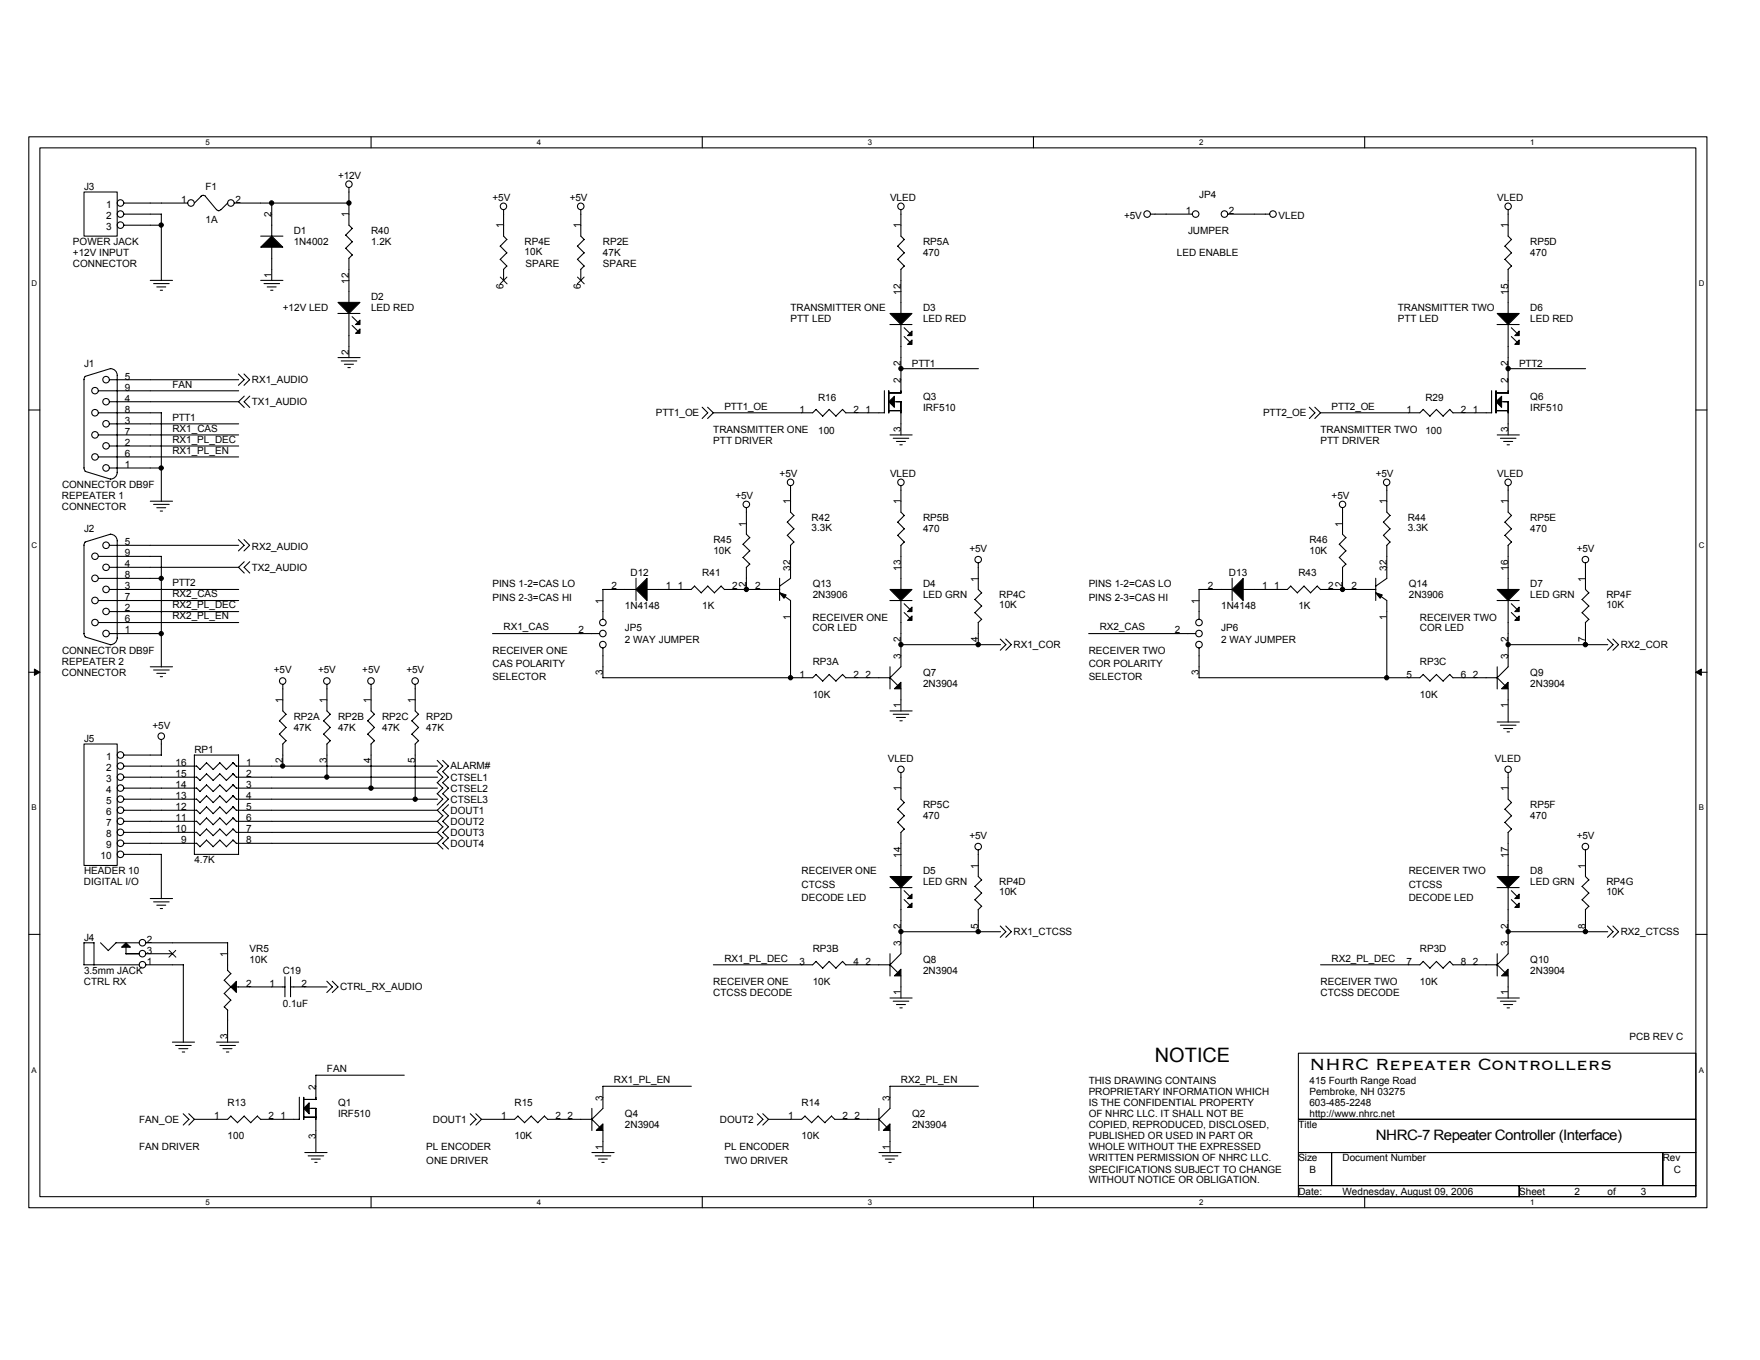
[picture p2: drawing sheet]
<svg xmlns="http://www.w3.org/2000/svg" width="279mm" height="216mm" viewBox="0 0 279 216" stroke-linecap="round" stroke-linejoin="round" font-family="sans-serif">
<path d="M4.6 21.7h266.4v170h-266.4zM6.3 23.5h262.9v166.5h-262.9z" fill="none" stroke="#000" stroke-width=".17"/>
<g fill="#fff">
<path d="M32.6 21.9h.7v1.4h-.7z"/>
<path d="M32.6 190.2h.7v1.4h-.7z"/>
</g>
<path d="M58.9 21.7v1.8M58.9 190v1.7" fill="none" stroke="#000" stroke-width=".17"/>
<g fill="#fff">
<path d="M85.2 21.9h.7v1.4h-.7z"/>
<path d="M85.2 190.2h.7v1.4h-.7z"/>
</g>
<path d="M111.5 21.7v1.8M111.5 190v1.7" fill="none" stroke="#000" stroke-width=".17"/>
<g fill="#fff">
<path d="M137.8 21.9h.7v1.4h-.7z"/>
<path d="M137.8 190.2h.7v1.4h-.7z"/>
</g>
<path d="M164.1 21.7v1.8M164.1 190v1.7" fill="none" stroke="#000" stroke-width=".17"/>
<g fill="#fff">
<path d="M190.4 21.9h.6v1.4h-.6z"/>
<path d="M190.4 190.2h.6v1.4h-.6z"/>
</g>
<path d="M216.6 21.7v1.8M216.6 190v1.7" fill="none" stroke="#000" stroke-width=".17"/>
<g fill="#fff">
<path d="M242.9 21.9h.7v1.4h-.7z"/>
<path d="M242.9 190.2h.7v1.4h-.7z"/>
<path d="M5 44.3h.9v1.4h-.9z"/>
<path d="M269.7 44.3h.9v1.4h-.9z"/>
<path d="M5 85.9h.9v1.4h-.9z"/>
<path d="M269.7 85.9h.9v1.4h-.9z"/>
</g>
<path d="M4.6 65.1h1.7M269.2 65.1h1.8" fill="none" stroke="#000" stroke-width=".17"/>
<g fill="#fff">
<path d="M5 127.5h.8v1.4h-.8z"/>
<path d="M269.7 127.5h.8v1.4h-.8z"/>
</g>
<path d="M4.6 106.7h1.7M269.2 106.7h1.8" fill="none" stroke="#000" stroke-width=".17"/>
<path d="M5.5 106.2l.8 .5-.8 .5zM269.2 106.7l.9-.5v1z" fill="#000" stroke="#000" stroke-width=".16"/>
<g fill="#fff">
<path d="M5 169.1h.8v1.4h-.8z"/>
<path d="M269.6 169.1h.9v1.4h-.9z"/>
</g>
<g fill="none" stroke="#000" stroke-width=".17">
<path d="M13.3 30.5h5.3v7h-5.3zM19.7 34h5.9M19.7 32.2h10.1M19.7 35.8h5.9M25.6 34v10.5M31.9 31.2l-1 1M32.6 31.2l1.8 2.1M32.6 31.1l-.4-.1-.3 .2M34.4 33.3l.3 .2 .3-.2M36.2 32.2l-1.1 1.1M37.2 32.2h18.2M41.4 37.5h3.5"/>
<path d="M43.1 32.2v5.3M43.1 39.2v5.3M54.9 37.3l1 1.1M54.9 39.4l1 1.1M55.4 29.8v6l.5 .5M55.9 36.3l-1 1M55.9 38.4l-1 1M79.9 33.3v4.2l.6 .5M80.5 38l-1.1 1.1 1.1 1.1M91.7 39.1l1.1 1.1M92.2 33.3v4.2l.6 .5-1.1 1.1M142.5 39.1l1.1 1.1"/>
<path d="M143 33.3v4.2l.6 .5M143.6 38l-1.1 1.1M182.6 34h6.7M194.9 34h6.7M238.9 39.1l1.1 1.1M239.4 33.3v4.2l.6 .5-1.1 1.1M13.5 59.8l-.2 .5v14M17.5 58.5a1.06 1.06 0 0 1 1.1 1.1v15.4M17.6 58.5l-4.1 1.3M23.9 44.5h3.5M24.4 45h2.5M24.9 45.6h1.4"/>
<path d="M25.4 46.1h.4M37.8 59.4l1 .9-1 .9M38.7 59.4l.9 .9-.9 .9M41.4 44.5h3.5M41.9 45h2.5M42.4 45.6h1.4M43 46.1h.3M53.6 49.8h3.5M53.7 56.8h3.5M54.2 57.3h2.4M54.7 57.8h1.4M55.2 58.4h.4"/>
<path d="M55.4 41v7M55.4 49.8v7M55.9 50.3l.9 .9M55.9 51.7l.9 .9M55.9 40.5l-.5 .5M79.4 41.2l1.1 1M79.9 42.8v1.7M80.5 40.1l-1.1 1.1M80.5 42.2l-.6 .6M91.7 41.2l1.1 1M92.2 42.8v1.7M92.7 40.1l-1 1.1"/>
<path d="M92.7 42.2l-.5 .6M141.3 51.5h3.5M142.5 41.2l1.1 1M143 42.8v7M143 51.5v10.9h-1.9M143 58.5h12.3M143.5 52l.9 .9M143.5 53.4l.9 .9M143.6 40.1l-1.1 1.1M143.6 42.2l-.6 .6M237.7 51.5h3.5M238.9 41.2l1.1 1"/>
<path d="M239.4 42.8v7M239.4 51.5v10.9h-1.9M239.4 58.5h12.3M239.9 52l.9 .9M239.9 53.4l.9 .9M239.9 40.1l-1 1.1M239.9 42.2l-.5 .6M13.3 74.3l.2 .5M13.5 74.8l4.1 1.3M15.6 69h22.3M15.6 65.5h10M15.6 62h22.3"/>
<path d="M15.6 72.5h22.3M17.4 63.8h20.5M17.4 60.3h20.5M17.4 67.3h20.5M17.4 70.8h20.5M17.4 74.3h8.2M18.6 75a1.07 1.07 0 0 1-1.1 1.1M23.9 79.6h3.5M25.6 65.5v14.1M38.8 62.9l-.9 .9 .9 .9M39.6 62.9l-.8 .9 .8 .9M111.5 64.6l.9 .9-.9 .9"/>
<path d="M112.3 64.6l.9 .9M113.2 65.5l-.9 .9M125.5 77.1v4.2l.5 .6M129.6 65l-.6 .5h-15.8M131.6 65l1.1 1.1M131.7 65l-1.1 1.1-1.1-1.1M133.8 65l.5 .6M133.8 65l-1.1 1.1M140.4 62v3.5h-6.1M141.1 65.2h1.9M141.1 62v3.6M141.3 69h3.5"/>
<path d="M141.8 69.6h2.5M142 63.8h1v5.3M142.3 70.1h1.4M142.9 70.6h.3M143 77.1v4.2l.6 .6M207.9 64.6l.8 .9-.8 .9M208.7 64.6l.9 .9M209.6 65.5l-.9 .9M220.2 77.1v4.2l.5 .6M225.9 65l1.1 1.1M226 65l-.6 .5h-15.8M228 65l1.1 1.1"/>
<path d="M228 65l-1 1.1M230.1 65l.6 .6M230.2 65l-1.1 1.1M230.7 65.5h6.1M236.8 62v3.5M237.5 62v3.6M237.5 65.2h1.9M237.7 69h3.5M238.2 69.6h2.5M238.4 63.8h1v5.3M238.7 70.1h1.4M239.2 70.6h.4"/>
<path d="M239.4 77.1v4.2l.6 .6-1.1 1M13.5 86.1l-.2 .5v14l.2 .4M15.6 95.3h22.3M15.6 88.3h10M15.6 91.8h10M15.6 98.8h22.3M17.4 93.6h20.5M17.4 86.6h20.5M17.4 90.1h20.5M17.4 97.1h20.5M17.5 84.8a1.06 1.06 0 0 1 1.1 1.1M17.6 84.8l-4.1 1.2"/>
<path d="M18.6 85.9v15.4M24.4 80.1h2.5M24.9 80.6h1.4M25.4 81.1h.4M25.6 88.3v17.6M37.8 85.7l1 .9-1 .9M38.7 85.7l.9 .9-.9 .9M38.8 89.2l-.9 .9 .9 .9M39.6 89.2l-.8 .9 .8 .9M101 93.6h-5.3v4.7M101 91.8v3.5M110.3 93l1 1.1"/>
<path d="M110.3 93l-.6 .6h-7M112.4 93l1 1.1M112.4 93l-1.1 1.1M114.5 93l.5 .6h8.8M114.5 93l-1.1 1.1M118 86.4l1 1.1M118.5 80.6v4.2l.5 .6M118.5 90.1v3.5M119 85.3l-1.1 1.1M119 87.4l-1.1 1.1 1.1 1.1-.5 .5M123.7 94.1l1.8 1.2v12.3M123.8 91.8v3.5"/>
<path d="M125 85l1 1.1M125.5 86.6v5.2l-1.8 1.3M126 81.8l-1 1.1 1 1.1M126 83.9l-1 1.1M126 86l-.5 .6M141.3 95.3h3.5M142.5 82.9l1.1 1.1M142.5 85l1.1 1.1M143 86.6v7M143 95.3v10.6l-1.7 1.7M143.5 95.8l.9 .9M143.5 97.2l.9 .9"/>
<path d="M143.6 81.8l-1.1 1.1M143.6 83.9l-1.1 1.1M143.6 86l-.6 .6M154.8 95.2l1.1 1M154.8 97.3l1.1 1M155.3 89.4v4.2l.6 .5M155.3 98.8v3.6M155.8 94.1l-1.1 1.1M155.8 96.2l-1.1 1.1M155.8 98.3l-.5 .5M195.6 93.6h-5.2v4.7M195.6 91.8v3.5"/>
<path d="M204.9 93l1.1 1.1M204.9 93l-.5 .6h-7.1M207 93l1.1 1.1M207 93l-1 1.1M209.1 93l.6 .6M209.1 93l-1.1 1.1M209.6 93.6h8.8M212.6 86.4l1.1 1.1M213.1 80.6v4.2l.6 .6M213.1 90.1v3.5M213.7 85.3l-1.1 1.1M213.7 87.4l-1.1 1.1 1.1 1.1"/>
<path d="M213.7 89.6l-.6 .5M218.4 94.1l1.8 1.2v12.3M218.4 91.8v3.5M219.6 82.9l1.1 1.1M219.6 85l1.1 1.1M220.2 86.6v5.2l-1.8 1.3M220.7 81.8l-1.1 1.1M220.7 83.9l-1.1 1.1M220.7 86l-.6 .6M237.7 95.3h3.5M238.9 82.9l1.1 1.1M238.9 85l1.1 1.1"/>
<path d="M239.4 86.6v7M239.4 95.3v10.6l-1.7 1.7M239.9 95.8l.9 .9M239.9 97.2l.9 .9M239.9 83.9l-1 1.1M239.9 86l-.5 .6M251.2 95.2l1 1M251.2 97.3l1 1M251.7 89.4v4.2l.5 .5M251.7 98.8v3.6M252.2 94.1l-1.1 1.1M252.2 96.2l-1.1 1.1"/>
<path d="M252.2 98.3l-.5 .5M13.3 118.1h5.3v19.3h-5.3zM13.5 101.1l4.1 1.3M17.4 100.6h8.2M18.6 101.3a1.07 1.07 0 0 1-1.1 1M19.7 119.9h5.9M23.9 105.9h3.5M24.4 106.4h2.5M24.9 106.9h1.4M25.4 107.4h.4M25.6 117.4v2.5M30.8 119.9h7.1v15.7"/>
<path d="M30.9 119.9v15.7h7M44.4 114.4l1 1.1M44.4 116.5l1 1.1M44.9 108.6v4.3l.5 .5M44.9 118.1v3.5M45.4 113.4l-1.1 1M45.4 115.5l-1.1 1.1M45.4 117.6l-.5 .5M51.4 114.4l1.1 1.1M51.9 108.6v4.3l.6 .5M51.9 118.1v5.3M52.4 113.4l-1 1"/>
<path d="M52.4 115.5l-1 1.1 1.1 1M52.4 117.6l-.5 .5M58.4 114.4l1.1 1.1-1.1 1.1M58.4 116.5l1.1 1.1-.6 .5M58.9 108.6v4.3l.6 .5M58.9 118.1v7M59.4 113.4l-1 1M65.4 114.4l1.1 1.1M65.9 108.6v4.3l.6 .5M65.9 118.1v8.8M66.4 113.4l-1 1M66.4 115.5l-1 1.1 1.1 1"/>
<path d="M66.4 117.6l-.5 .5M78.2 100.6h17M95.7 102.9v4.7h33.3l.6-.5M129.5 107.1l1.1 1M130.6 108.1l1.1-1 1 1M133.8 107.1l.5 .5h7l1.2 1.2M133.8 107.1l-1.1 1M141.3 112.9h3.5M141.3 105.9v3.5M141.8 113.4h2.5M142.3 113.9h1.4M142.9 114.4h.3"/>
<path d="M143 109.3v3.6M143 102.3h15.8M158.8 101.5l.9 .8-.9 .9M159.7 101.5l.8 .8-.8 .9M172.8 100.6h17M190.4 102.9v4.7h35l.6-.5 1 1M227 108.1l1-1 1.1 1M229.1 108.1l1-1 .6 .5h7l1.2 1.2M237.7 114.6h3.5M237.7 105.9v3.5M238.2 115.1h2.5M238.7 115.7h1.4"/>
<path d="M239.2 116.2h.4M239.4 109.3v5.3M239.4 102.3h15.8M255.2 101.5l.9 .8-.9 .9M256.1 101.5l.8 .8-.8 .9M19.7 121.6h11.5M19.7 123.4h11.5M19.7 125.1h11.5M19.7 126.9h11.5M19.7 128.6h11.5M19.7 130.4h11.5M19.7 132.1h11.5"/>
<path d="M19.7 133.9h11.5M19.7 135.6h5.9M25.6 135.6v7.1M31.2 121.6l.5 .6M31.2 123.4l.5 .5M31.2 125.1l.5 .5M31.2 126.9l.5 .5M31.2 128.6l.5 .6M31.2 130.4l.5 .5M31.2 132.1l.5 .6M31.2 133.9l.5 .5M32.8 124.6l1 1"/>
<path d="M32.8 128.1l1 1.1M32.8 129.8l1 1.1M32.8 133.3l1 1.1M32.8 124.6l-1.1 1.1M32.8 128.1l-1.1 1.1M32.8 129.9l-1.1 1M32.8 133.4l-1.1 1M33.8 122.2l-1-1.1-1.1 1.1M33.8 123.9l-1-1.1-1.1 1.1M33.8 127.4l-1-1.1-1.1 1.1M33.8 132.7l-1-1.1-1.1 1.1M34.9 124.6l1 1"/>
<path d="M34.9 128.1l1 1.1M34.9 129.8l1 1.1M34.9 133.3l1 1.1M34.9 124.6l-1.1 1.1M34.9 128.1l-1.1 1.1M34.9 129.9l-1.1 1M34.9 133.4l-1.1 1M35.9 122.2l-1-1.1-1.1 1.1M35.9 123.9l-1-1.1-1.1 1.1M35.9 127.4l-1-1.1-1.1 1.1M35.9 132.7l-1-1.1-1.1 1.1M37 126.3l.2 .2"/>
<path d="M37 128.1l.5 .5M37 129.8l.5 .6M37 126.3l.5 .6M37 124.6l-1.1 1.1M37 126.3l-1.1 1.1M37 128.1l-1.1 1.1M37 129.9l-1.1 1M37 133.4l-1.1 1M37.2 124.8l-.2-.2 .5 .5M37.2 133.5l-.2-.2 .5 .6M37.5 121.6h31.9M37.5 123.4h31.9"/>
<path d="M37.5 125.1h31.9M37.5 126.9h31.9M37.5 128.6h31.9M37.5 130.4h31.9M37.5 132.1h31.9M37.5 133.9h31.9M37.5 121.6l-.5-.5-1.1 1.1M37.5 123.4l-.5-.6-1.1 1.1M37.5 132.1l-.5-.5-1.1 1.1M69.4 120.7l.9 .9-.9 .9M69.4 122.5l.9 .9-.9 .9M69.4 124.2l.9 .9-.9 .9"/>
<path d="M69.4 126l.9 .9-.9 .9M70.3 126l.9 .9-1.8 1.7 .9 .9M70.3 120.7l.9 .9-.9 .9M70.3 122.5l.9 .9-.9 .9M70.3 124.2l.9 .9-.9 .9M70.3 129.5l-.9 .9 .9 .9M70.3 131.2l-.9 .9 .9 .9M70.3 133l-.9 .9 .9 .9M71.2 127.7l-.9 .9 .9 .9M71.2 129.5l-.9 .9 .9 .9M71.2 131.2l-.9 .9 .9 .9M71.2 133l-.9 .9 .9 .9"/>
<path d="M142.5 128.5l1.1 1M142.5 130.6l1.1 1M143 122.7v4.2l.6 .5M143 132.1v7.1M143.6 131.6l-.6 .6M143.6 127.4l-1.1 1.1M143.6 129.5l-1.1 1.1M155.3 134.9v4.2l.6 .6M155.8 139.7l-1.1 1M238.9 128.5l1.1 1-1.1 1.1M238.9 130.6l1.1 1M239.4 122.7v4.2l.6 .5"/>
<path d="M239.4 132.1v7.1M239.9 127.4l-1 1.1M239.9 131.6l-.5 .6M251.7 134.9v4.2l.5 .6M252.2 139.7l-1.1 1M4.6 148.3h1.7M13.3 153.2h8.8M14.9 149.7v3.5M14.9 149.7l-1.6-.1v3.6M16 149.7l1.2 1.2M18.4 149.7h3.7M18.4 149.6l-1.2 1.3"/>
<path d="M20 151.4h2.1M20 150.4v1M23.2 153.2h5.9M23.2 149.7h13M23.2 151.4h4.2M23.9 142.6h3.5M24.4 143.2h2.5M24.9 143.7h1.4M25.4 144.2h.4M29.1 153.2v12.3M35.6 155.6l1.1 1.1M35.6 159.8l.6 .6"/>
<path d="M36.1 149.7v4.4l.6 .5M36.6 154.6l-1 1M36.6 156.7l-1 1 1.1 1.1M36.6 158.8l-1 1.1M37.5 156.7h7.8M45.2 155.1v3.1M46.1 156.7h5.8M46.1 155.1v3.1M51.9 155.8l.9 .9-.9 .9M52.7 155.8l1 .9-1 .9M129.6 152.6l-.6 .6h-15.8M131.6 152.6l1.1 1.1"/>
<path d="M131.7 152.6l-1.1 1.1-1.1-1.1M133.8 152.6l.5 .6M133.8 152.6l-1.1 1.1M134.3 153.2h7l1.2 1.2M141.3 140.9h3.5M141.3 158.4h3.5M141.3 151.4v3.5M141.8 158.9h2.5M142.3 159.5h1.4M142.9 160h.3M143 140.9v10.5l-1.7 1.8M143 154.9v3.6"/>
<path d="M143 147.9h15.8M143.5 141.4l.9 .9M143.5 142.8l.9 .9M154.8 140.7l1.1 1.1M154.8 142.8l1.1 1.1M155.3 144.4v3.5M155.8 141.8l-1.1 1.1M155.8 143.9l-.5 .5M158.8 147l.9 .9-.9 .9M159.7 147l.8 .9-.8 .9M225.9 152.6l1.1 1.1M226 152.6l-.6 .6h-15.8"/>
<path d="M228 152.6l1.1 1.1M228 152.6l-1 1.1M230.1 152.6l.6 .6M230.2 152.6l-1.1 1.1M230.7 153.2h7l1.2 1.2M237.7 140.9h3.5M237.7 158.4h3.5M237.7 151.4v3.5M238.2 158.9h2.5M238.7 159.5h1.4M239.2 160h.4M239.4 140.9v10.5l-1.7 1.8"/>
<path d="M239.4 154.9v3.6M239.4 147.9h15.8M239.9 141.4l.9 .9M239.9 142.8l.9 .9M251.2 140.7l1 1.1M251.2 142.8l1 1.1M251.7 144.4v3.5M252.2 141.8l-1.1 1.1M252.2 143.9l-.5 .5M255.2 147l.9 .9-.9 .9M256.1 147l.8 .9-.8 .9M269.2 148.3h1.8"/>
<path d="M27.4 165.4h3.5M27.9 166h2.5M28.4 166.5h1.4M28.9 167h.4M29.1 176.8l.9 .9-.9 .9M30 176.8l.9 .9M30.9 177.7l-.9 .9M34.4 165.4h3.5M34.9 166h2.5M35.4 166.5h1.4M35.9 167h.4M36.1 160.4v5.1"/>
<path d="M36.7 177.2l-.6 .5h-5.2M38.8 177.2l-1.1 1-1.1-1M40.9 177.2l.5 .5M40.9 177.2l-1.1 1-1-1M41.4 177.7h6.1M47.5 174.2v3.5M48.2 174.2v3.5M48.2 177.4h2M49.1 176h1.1M50.1 176v7M64.2 170.7h-14.1v3.9l-1.9-.1M74.7 176.8l.9 .9-.9 .9"/>
<path d="M75.5 176.8l.9 .9M76.4 177.7l-.9 .9M82.2 177.2l1.1 1M82.2 177.2l-.5 .5h-5.3M84.3 177.2l-1 1M86.4 177.2l.6 .5M86.4 177.2l-1 1-1.1-1M87 177.7h7l1.2 1.2M94 176v3.5M95.7 179.5v3.5M109.7 172.4h-14v3.6l-1.8 1.7M120.2 176.8l.9 .9-.9 .9"/>
<path d="M121.1 176.8l.9 .9M122 177.7l-.9 .9M127.8 177.2l1.1 1M127.8 177.2l-.5 .5h-5.3M129.9 177.2l1.1 1M129.9 177.2l-1.1 1M132 177.2l.5 .5M132 177.2l-1.1 1M132.5 177.7h7l1.3 1.2M139.5 176v3.5M141.3 179.5v3.5M155.3 172.4h-14v3.6l-1.8 1.7"/>
<path d="M206.1 167.2h63.1v10.5h-63.1zM206.1 177.7h63.1v5.3h-63.1zM48.4 183h3.5M48.9 183.5h2.5M49.4 184h1.4M50 184.5h.3M94 183h3.5M94.5 183.5h2.5M95 184h1.4M95.5 184.5h.4M139.5 183h3.5M140.1 183.5h2.4"/>
<path d="M140.5 184h1.5M141.1 184.5h.4M206.1 183h5.3v5.2h-5.3zM206.1 188.2h35.1v1.8h-35.1zM211.4 183h52.6v5.2h-52.6zM241.2 188.2h28v1.8h-28zM264 183h5.2v5.2h-5.2z"/>
<circle cx="19.1" cy="34" r=".52"/>
<circle cx="19.1" cy="32.2" r=".52"/>
<circle cx="19.1" cy="35.7" r=".52"/>
<circle cx="30.3" cy="32.2" r=".52"/>
<circle cx="36.6" cy="32.2" r=".52"/>
<circle cx="55.4" cy="29.2" r=".52"/>
<circle cx="79.9" cy="32.8" r=".52"/>
<circle cx="92.2" cy="32.8" r=".52"/>
<circle cx="143" cy="32.8" r=".52"/>
<circle cx="182.1" cy="34" r=".52"/>
<circle cx="189.8" cy="34" r=".52"/>
<circle cx="194.4" cy="34" r=".52"/>
<circle cx="202.1" cy="34" r=".52"/>
<circle cx="239.4" cy="32.8" r=".52"/>
<circle cx="15.1" cy="65.5" r=".52"/>
<circle cx="15.1" cy="69" r=".52"/>
<circle cx="15.1" cy="62" r=".52"/>
<circle cx="15.1" cy="72.5" r=".52"/>
<circle cx="16.8" cy="60.3" r=".52"/>
<circle cx="16.8" cy="74.3" r=".52"/>
<circle cx="16.8" cy="67.3" r=".52"/>
<circle cx="16.8" cy="70.8" r=".52"/>
<circle cx="16.8" cy="63.8" r=".52"/>
<circle cx="125.5" cy="76.6" r=".52"/>
<circle cx="143" cy="76.6" r=".52"/>
<circle cx="220.1" cy="76.6" r=".52"/>
<circle cx="239.4" cy="76.6" r=".52"/>
<circle cx="15.1" cy="91.8" r=".52"/>
<circle cx="15.1" cy="95.3" r=".52"/>
<circle cx="15.1" cy="88.3" r=".52"/>
<circle cx="15.1" cy="98.8" r=".52"/>
<circle cx="16.8" cy="86.6" r=".52"/>
<circle cx="16.8" cy="93.6" r=".52"/>
<circle cx="16.8" cy="97.1" r=".52"/>
<circle cx="16.8" cy="90.1" r=".52"/>
<circle cx="95.7" cy="98.8" r=".52"/>
<circle cx="118.5" cy="80.1" r=".52"/>
<circle cx="155.3" cy="88.8" r=".52"/>
<circle cx="190.3" cy="98.8" r=".52"/>
<circle cx="213.1" cy="80.1" r=".51"/>
<circle cx="251.7" cy="88.8" r=".52"/>
<circle cx="16.8" cy="100.6" r=".52"/>
<circle cx="19.1" cy="119.9" r=".52"/>
<circle cx="25.6" cy="116.9" r=".52"/>
<circle cx="44.9" cy="108.1" r=".52"/>
<circle cx="51.9" cy="108.1" r=".52"/>
<circle cx="58.9" cy="108.1" r=".52"/>
<circle cx="65.9" cy="108.1" r=".52"/>
<circle cx="95.7" cy="100.6" r=".52"/>
<circle cx="95.7" cy="102.3" r=".52"/>
<circle cx="190.3" cy="100.6" r=".52"/>
<circle cx="190.3" cy="102.3" r=".52"/>
<circle cx="19.1" cy="130.4" r=".52"/>
<circle cx="19.1" cy="128.6" r=".52"/>
<circle cx="19.1" cy="135.6" r=".52"/>
<circle cx="19.1" cy="133.9" r=".52"/>
<circle cx="19.1" cy="123.4" r=".52"/>
<circle cx="19.1" cy="125.1" r=".52"/>
<circle cx="19.1" cy="121.6" r=".52"/>
<circle cx="19.1" cy="132.1" r=".52"/>
<circle cx="19.1" cy="126.9" r=".52"/>
<circle cx="143" cy="122.1" r=".51"/>
<circle cx="155.3" cy="134.4" r=".52"/>
<circle cx="239.4" cy="122.1" r=".51"/>
<circle cx="251.7" cy="134.4" r=".52"/>
<circle cx="22.6" cy="151.4" r=".52"/>
<circle cx="22.6" cy="149.7" r=".52"/>
<circle cx="22.6" cy="153.2" r=".52"/>
</g>
<g fill="#000" stroke="#000" stroke-width=".17">
<path d="M43.1 37.5l1.8 1.7h-3.5z" fill-rule="evenodd"/>
<path d="M53.7 48h3.4l-1.7 1.8z" fill-rule="evenodd"/>
<path d="M57.1 50.8v.7h-.6z" fill-rule="evenodd"/>
<path d="M56.5 52.9l.6-.7v.7z" fill-rule="evenodd"/>
<path d="M141.3 49.8h3.5l-1.8 1.7z" fill-rule="evenodd"/>
<path d="M144.8 52.6v.7h-.7z" fill-rule="evenodd"/>
<path d="M144.8 54v.7h-.7z" fill-rule="evenodd"/>
<path d="M237.7 49.8h3.5l-1.8 1.7z" fill-rule="evenodd"/>
<path d="M241.2 52.6v.7h-.7z" fill-rule="evenodd"/>
<path d="M240.5 54.7l.7-.7v.7z" fill-rule="evenodd"/>
<path d="M141.1 63.8l.9-.9v1.8z" fill-rule="evenodd"/>
<path d="M237.5 63.8l.9-.9v1.8z" fill-rule="evenodd"/>
<path d="M102.7 91.8v3.5l-1.7-1.7z" fill-rule="evenodd"/>
<path d="M123.8 94.1l1 .3-.3 .6z" fill-rule="evenodd"/>
<path d="M141.3 93.6h3.5l-1.8 1.7z" fill-rule="evenodd"/>
<path d="M144.8 96.4v.7h-.7z" fill-rule="evenodd"/>
<path d="M144.1 98.5l.7-.7v.7z" fill-rule="evenodd"/>
<path d="M197.4 91.8v3.5l-1.8-1.7z" fill-rule="evenodd"/>
<path d="M218.4 94.1l1 .3-.3 .6z" fill-rule="evenodd"/>
<path d="M237.7 93.6h3.5l-1.8 1.7z" fill-rule="evenodd"/>
<path d="M241.2 96.4v.7h-.7z" fill-rule="evenodd"/>
<path d="M240.5 98.5l.7-.7v.7z" fill-rule="evenodd"/>
<path d="M142.5 108.8l.5-.5v1h-1z" fill-rule="evenodd"/>
<path d="M238.9 108.8l.5-.5v1h-1z" fill-rule="evenodd"/>
<path d="M141.3 139.1h3.5l-1.8 1.8z" fill-rule="evenodd"/>
<path d="M237.7 139.1h3.5l-1.8 1.8z" fill-rule="evenodd"/>
<path d="M19.3 150.4l.7-.7 .7 .7z" fill-rule="evenodd"/>
<path d="M36.6 156.7l.9-.9v1.7z" fill-rule="evenodd"/>
<path d="M143 153.9v1h-1z" fill-rule="evenodd"/>
<path d="M144.8 141.9v.7h-.7z" fill-rule="evenodd"/>
<path d="M144.1 144.1l.7-.7v.7z" fill-rule="evenodd"/>
<path d="M239.4 153.9v1h-1z" fill-rule="evenodd"/>
<path d="M240.5 142.6l.7-.7v.7z" fill-rule="evenodd"/>
<path d="M240.5 144.1l.7-.7v.7z" fill-rule="evenodd"/>
<path d="M49.1 175.1v1.7l-.9-.8z" fill-rule="evenodd"/>
<path d="M95.2 178.9l.5-.5v1.1h-1z" fill-rule="evenodd"/>
<path d="M140.8 178.9l.5-.5v1.1h-1.1z" fill-rule="evenodd"/>
<circle cx="25.6" cy="35.7" r=".34"/>
<circle cx="43.1" cy="32.2" r=".34"/>
<circle cx="55.4" cy="32.2" r=".34"/>
<circle cx="143" cy="58.5" r=".34"/>
<circle cx="239.4" cy="58.5" r=".34"/>
<circle cx="25.6" cy="74.3" r=".34"/>
<circle cx="25.6" cy="91.8" r=".34"/>
<circle cx="118.5" cy="93.6" r=".34"/>
<circle cx="213.1" cy="93.6" r=".34"/>
<circle cx="25.6" cy="100.6" r=".34"/>
<circle cx="125.5" cy="107.6" r=".34"/>
<circle cx="143" cy="102.3" r=".34"/>
<circle cx="155.3" cy="102.3" r=".35"/>
<circle cx="220.1" cy="107.6" r=".34"/>
<circle cx="239.4" cy="102.3" r=".34"/>
<circle cx="251.7" cy="102.3" r=".35"/>
<circle cx="44.9" cy="121.6" r=".34"/>
<circle cx="51.9" cy="123.4" r=".34"/>
<circle cx="58.9" cy="125.1" r=".35"/>
<circle cx="65.9" cy="126.9" r=".34"/>
<circle cx="143" cy="147.9" r=".34"/>
<circle cx="155.3" cy="147.9" r=".35"/>
<circle cx="239.4" cy="147.9" r=".34"/>
<circle cx="251.7" cy="147.9" r=".35"/>
</g>
<path d="M79.4 44l1.1 1.1M80.5 44l-1.1 1.1M91.7 44l1.1 1.1M92.7 44l-1 1.1M26.8 150.9l1.1 1.1M27.9 150.9l-1.1 1.1" fill="none" stroke="#000" stroke-width=".16"/>
<text font-size="3.3" x="207.9" y="169.9">NHRC Repeater Controllers</text>
<text font-size="3.2" x="183.3" y="168.6">NOTICE</text>
<text font-size="2.3" x="218.4" y="181">NHRC-7 Repeater Controller (Interface)</text>
<g font-size="1.6">
<text x="53.7" y="28.4">+12V</text>
<text x="13.3" y="30.1">J3</text>
<text x="16.8" y="33">1</text>
<text x="16.8" y="34.7">2</text>
<text x="28.7" y="32.2">1</text>
<text x="32.6" y="30.1">F1</text>
<text x="32.6" y="35.4">1A</text>
<text x="37.4" y="32.2">2</text>
<text x="43.1" y="34.5" transform="rotate(-90 43.1 34.5)">2</text>
<text x="55.4" y="34.5" transform="rotate(-90 55.4 34.5)">1</text>
<text x="78.2" y="31.9">+5V</text>
<text x="90.4" y="31.9">+5V</text>
<text x="141.3" y="31.9">VLED</text>
<text x="178.4" y="34.7">+5V</text>
<text x="188.2" y="34">1</text>
<text x="190.4" y="31.4">JP4</text>
<text x="195.1" y="34">2</text>
<text x="203" y="34.7">VLED</text>
<text x="237.7" y="31.9">VLED</text>
<text x="11.6" y="40.7">+12V INPUT</text>
<text x="11.6" y="38.9">POWER JACK</text>
<text x="16.8" y="36.5">3</text>
<text x="46.6" y="37.2">D1</text>
<text x="46.6" y="38.9">1N4002</text>
<text x="58.9" y="37.2">R40</text>
<text x="58.9" y="38.9">1.2K</text>
<text x="79.9" y="36.3" transform="rotate(-90 79.9 36.3)">1</text>
<text x="83.3" y="38.9">RP4E</text>
<text x="83.3" y="40.5">10K</text>
<text x="92.2" y="36.3" transform="rotate(-90 92.2 36.3)">1</text>
<text x="95.7" y="38.9">RP2E</text>
<text x="95.7" y="40.7">47K</text>
<text x="143" y="36.3" transform="rotate(-90 143 36.3)">1</text>
<text x="146.5" y="38.9">RP5A</text>
<text x="146.5" y="40.7">470</text>
<text x="186.8" y="40.7">LED ENABLE</text>
<text x="188.6" y="37.2">JUMPER</text>
<text x="239.4" y="36.3" transform="rotate(-90 239.4 36.3)">1</text>
<text x="242.9" y="38.9">RP5D</text>
<text x="242.9" y="40.7">470</text>
<text x="11.6" y="42.4">CONNECTOR</text>
<text x="43.1" y="44.1" transform="rotate(-90 43.1 44.1)">1</text>
<text x="55.4" y="45" transform="rotate(-90 55.4 45)">12</text>
<text x="58.9" y="47.7">D2</text>
<text x="79.9" y="45.8" transform="rotate(-90 79.9 45.8)">6</text>
<text x="83.4" y="42.4">SPARE</text>
<text x="92.2" y="45.8" transform="rotate(-90 92.2 45.8)">6</text>
<text x="95.7" y="42.4">SPARE</text>
<text x="143" y="46.8" transform="rotate(-90 143 46.8)">12</text>
<text x="239.4" y="46.8" transform="rotate(-90 239.4 46.8)">15</text>
<text x="44.9" y="49.4">+12V LED</text>
<text x="58.9" y="49.4">LED RED</text>
<text x="125.5" y="49.4">TRANSMITTER ONE</text>
<text x="125.5" y="51.2">PTT LED</text>
<text x="146.5" y="49.4">D3</text>
<text x="146.5" y="51.2">LED RED</text>
<text x="221.9" y="49.4">TRANSMITTER TWO</text>
<text x="221.9" y="51.2">PTT LED</text>
<text x="242.9" y="49.4">D6</text>
<text x="242.9" y="51.2">LED RED</text>
<text x="13.3" y="58.2">J1</text>
<text x="55.4" y="56.4" transform="rotate(-90 55.4 56.4)">2</text>
<text x="143" y="58.1" transform="rotate(-90 143 58.1)">2</text>
<text x="144.8" y="58.2">PTT1</text>
<text x="239.4" y="58.1" transform="rotate(-90 239.4 58.1)">2</text>
<text x="241.2" y="58.2">PTT2</text>
<text x="19.8" y="60.3">5</text>
<text x="19.8" y="62">9</text>
<text x="19.8" y="63.8">4</text>
<text x="19.8" y="65.5">8</text>
<text x="27.4" y="61.5">FAN</text>
<text x="40" y="64.3">TX1_AUDIO</text>
<text x="40" y="60.8">RX1_AUDIO</text>
<text x="115" y="65">PTT1_OE</text>
<text x="126.9" y="65.5">1</text>
<text x="129.9" y="63.6">R16</text>
<text x="135.5" y="65.5">2</text>
<text x="137.4" y="65.5">1</text>
<text x="143" y="60.8" transform="rotate(-90 143 60.8)">2</text>
<text x="146.5" y="63.5">Q3</text>
<text x="146.5" y="65.2">IRF510</text>
<text x="211.4" y="65">PTT2_OE</text>
<text x="223.3" y="65.5">1</text>
<text x="226.3" y="63.6">R29</text>
<text x="231.9" y="65.5">2</text>
<text x="233.8" y="65.5">1</text>
<text x="239.4" y="60.8" transform="rotate(-90 239.4 60.8)">2</text>
<text x="242.9" y="63.5">Q6</text>
<text x="242.9" y="65.2">IRF510</text>
<text x="19.8" y="67.3">3</text>
<text x="19.8" y="69">7</text>
<text x="19.8" y="70.8">2</text>
<text x="27.4" y="70.3">RX1_PL_DEC</text>
<text x="27.4" y="68.5">RX1_CAS</text>
<text x="27.4" y="66.8">PTT1</text>
<text x="104.1" y="66.1">PTT1_OE</text>
<text x="113.2" y="68.7">TRANSMITTER ONE</text>
<text x="113.2" y="70.5">PTT DRIVER</text>
<text x="129.9" y="68.9">100</text>
<text x="143" y="68.6" transform="rotate(-90 143 68.6)">3</text>
<text x="200.5" y="66.1">PTT2_OE</text>
<text x="209.6" y="68.7">TRANSMITTER TWO</text>
<text x="209.6" y="70.5">PTT DRIVER</text>
<text x="226.3" y="68.9">100</text>
<text x="239.4" y="68.6" transform="rotate(-90 239.4 68.6)">3</text>
<text x="9.8" y="77.5">CONNECTOR DB9F</text>
<text x="19.8" y="72.5">6</text>
<text x="19.8" y="74.3">1</text>
<text x="27.4" y="72">RX1_PL_EN</text>
<text x="123.8" y="75.7">+5V</text>
<text x="141.3" y="75.7">VLED</text>
<text x="218.4" y="75.7">+5V</text>
<text x="237.7" y="75.7">VLED</text>
<text x="9.8" y="79.2">REPEATER 1</text>
<text x="9.8" y="81">CONNECTOR</text>
<text x="116.7" y="79.2">+5V</text>
<text x="118.5" y="83.6" transform="rotate(-90 118.5 83.6)">1</text>
<text x="125.5" y="80.1" transform="rotate(-90 125.5 80.1)">1</text>
<text x="128.8" y="82.7">R42</text>
<text x="143" y="80.1" transform="rotate(-90 143 80.1)">1</text>
<text x="146.5" y="82.7">RP5B</text>
<text x="211.4" y="79.2">+5V</text>
<text x="213.1" y="83.6" transform="rotate(-90 213.1 83.6)">1</text>
<text x="220.1" y="80.1" transform="rotate(-90 220.1 80.1)">1</text>
<text x="223.5" y="82.7">R44</text>
<text x="239.4" y="80.1" transform="rotate(-90 239.4 80.1)">1</text>
<text x="242.9" y="82.7">RP5E</text>
<text x="13.3" y="84.5">J2</text>
<text x="19.8" y="86.6">5</text>
<text x="19.8" y="88.3">9</text>
<text x="40" y="87.3">RX2_AUDIO</text>
<text x="113.2" y="86.2">R45</text>
<text x="113.2" y="88">10K</text>
<text x="128.8" y="84.3">3.3K</text>
<text x="146.5" y="84.5">470</text>
<text x="153.9" y="87.6">+5V</text>
<text x="207.9" y="86.2">R46</text>
<text x="207.9" y="88">10K</text>
<text x="223.5" y="84.3">3.3K</text>
<text x="242.9" y="84.5">470</text>
<text x="250.3" y="87.6">+5V</text>
<text x="19.8" y="90">4</text>
<text x="19.8" y="91.8">8</text>
<text x="19.8" y="93.6">3</text>
<text x="19.8" y="95.3">7</text>
<text x="27.4" y="93.1">PTT2</text>
<text x="27.4" y="94.8">RX2_CAS</text>
<text x="40" y="90.6">TX2_AUDIO</text>
<text x="78.2" y="93.2">PINS 1-2=CAS LO</text>
<text x="78.2" y="95.3">PINS 2-3=CAS HI</text>
<text x="95.7" y="95.9" transform="rotate(-90 95.7 95.9)">1</text>
<text x="97.1" y="93.6">2</text>
<text x="100.1" y="91.5">D12</text>
<text x="105.7" y="93.6">1</text>
<text x="107.6" y="93.6">1</text>
<text x="111.5" y="91.5">R41</text>
<text x="116.2" y="93.6">2</text>
<text x="118.5" y="93.2" transform="rotate(-90 118.5 93.2)">2</text>
<text x="119.9" y="93.6">2</text>
<text x="125.5" y="90.6" transform="rotate(-90 125.5 90.6)">32</text>
<text x="129" y="93.2">Q13</text>
<text x="129" y="95">2N3906</text>
<text x="143" y="90.6" transform="rotate(-90 143 90.6)">13</text>
<text x="146.5" y="93.2">D4</text>
<text x="146.5" y="95">LED GRN</text>
<text x="155.3" y="92.4" transform="rotate(-90 155.3 92.4)">1</text>
<text x="158.6" y="95">RP4C</text>
<text x="172.8" y="93.2">PINS 1-2=CAS LO</text>
<text x="172.8" y="95.3">PINS 2-3=CAS HI</text>
<text x="190.3" y="95.9" transform="rotate(-90 190.3 95.9)">1</text>
<text x="191.7" y="93.6">2</text>
<text x="195.1" y="91.5">D13</text>
<text x="200.3" y="93.6">1</text>
<text x="202.2" y="93.6">1</text>
<text x="206.1" y="91.5">R43</text>
<text x="210.9" y="93.6">2</text>
<text x="213.1" y="93.2" transform="rotate(-90 213.1 93.2)">2</text>
<text x="214.5" y="93.6">2</text>
<text x="220.1" y="90.6" transform="rotate(-90 220.1 90.6)">32</text>
<text x="223.6" y="93.2">Q14</text>
<text x="223.6" y="95">2N3906</text>
<text x="239.4" y="90.6" transform="rotate(-90 239.4 90.6)">16</text>
<text x="242.9" y="93.2">D7</text>
<text x="242.9" y="95">LED GRN</text>
<text x="251.7" y="92.4" transform="rotate(-90 251.7 92.4)">1</text>
<text x="255" y="95">RP4F</text>
<text x="19.8" y="97.1">2</text>
<text x="19.8" y="98.8">6</text>
<text x="19.8" y="100.6">1</text>
<text x="27.4" y="96.6">RX2_PL_DEC</text>
<text x="27.4" y="98.3">RX2_PL_EN</text>
<text x="79.9" y="100.1">RX1_CAS</text>
<text x="91.8" y="100.6">2</text>
<text x="99.2" y="100.2">JP5</text>
<text x="99.2" y="96.8">1N4148</text>
<text x="111.5" y="96.8">1K</text>
<text x="125.5" y="98.4" transform="rotate(-90 125.5 98.4)">1</text>
<text x="129" y="98.5">RECEIVER ONE</text>
<text x="129" y="100.2">COR LED</text>
<text x="143" y="101.9" transform="rotate(-90 143 101.9)">2</text>
<text x="155.3" y="101.9" transform="rotate(-90 155.3 101.9)">4</text>
<text x="158.6" y="96.6">10K</text>
<text x="174.6" y="100.1">RX2_CAS</text>
<text x="186.5" y="100.6">2</text>
<text x="193.9" y="100.2">JP6</text>
<text x="193.9" y="96.8">1N4148</text>
<text x="206.1" y="96.8">1K</text>
<text x="220.1" y="98.4" transform="rotate(-90 220.1 98.4)">1</text>
<text x="225.4" y="100.2">COR LED</text>
<text x="225.4" y="98.5">RECEIVER TWO</text>
<text x="239.4" y="101.9" transform="rotate(-90 239.4 101.9)">2</text>
<text x="251.7" y="101.9" transform="rotate(-90 251.7 101.9)">7</text>
<text x="255" y="96.6">10K</text>
<text x="9.8" y="105.5">REPEATER 2</text>
<text x="9.8" y="107.3">CONNECTOR</text>
<text x="9.8" y="103.8">CONNECTOR DB9F</text>
<text x="43.5" y="106.9">+5V</text>
<text x="50.5" y="106.9">+5V</text>
<text x="57.5" y="106.9">+5V</text>
<text x="64.5" y="106.9">+5V</text>
<text x="78.2" y="103.8">RECEIVER ONE</text>
<text x="78.2" y="105.9">CAS POLARITY</text>
<text x="78.2" y="107.9">SELECTOR</text>
<text x="95.7" y="107.2" transform="rotate(-90 95.7 107.2)">3</text>
<text x="99.2" y="102">2 WAY JUMPER</text>
<text x="126.9" y="107.6">1</text>
<text x="129" y="105.5">RP3A</text>
<text x="135.5" y="107.6">2</text>
<text x="137.4" y="107.6">2</text>
<text x="143" y="104.6" transform="rotate(-90 143 104.6)">3</text>
<text x="146.5" y="107.3">Q7</text>
<text x="160.9" y="102.9">RX1_COR</text>
<text x="172.8" y="103.8">RECEIVER TWO</text>
<text x="172.8" y="105.9">COR POLARITY</text>
<text x="172.8" y="108">SELECTOR</text>
<text x="190.3" y="107.2" transform="rotate(-90 190.3 107.2)">3</text>
<text x="193.9" y="102">2 WAY JUMPER</text>
<text x="223.3" y="107.6">5</text>
<text x="225.4" y="105.5">RP3C</text>
<text x="231.9" y="107.6">6</text>
<text x="233.8" y="107.6">2</text>
<text x="239.4" y="104.6" transform="rotate(-90 239.4 104.6)">3</text>
<text x="242.9" y="107.3">Q9</text>
<text x="257.3" y="102.9">RX2_COR</text>
<text x="44.9" y="111.6" transform="rotate(-90 44.9 111.6)">1</text>
<text x="51.9" y="111.6" transform="rotate(-90 51.9 111.6)">1</text>
<text x="58.9" y="111.6" transform="rotate(-90 58.9 111.6)">1</text>
<text x="65.9" y="111.6" transform="rotate(-90 65.9 111.6)">1</text>
<text x="129" y="110.8">10K</text>
<text x="143" y="112.4" transform="rotate(-90 143 112.4)">1</text>
<text x="146.5" y="109">2N3904</text>
<text x="225.4" y="110.8">10K</text>
<text x="239.4" y="112.4" transform="rotate(-90 239.4 112.4)">1</text>
<text x="242.9" y="109">2N3904</text>
<text x="13.3" y="117.8">J5</text>
<text x="24.2" y="115.7">+5V</text>
<text x="30.9" y="119.5">RP1</text>
<text x="46.6" y="114.3">RP2A</text>
<text x="46.6" y="116">47K</text>
<text x="53.7" y="114.3">RP2B</text>
<text x="53.7" y="116">47K</text>
<text x="60.7" y="114.3">RP2C</text>
<text x="60.7" y="116">47K</text>
<text x="67.7" y="114.3">RP2D</text>
<text x="67.7" y="116">47K</text>
<text x="16.8" y="120.6">1</text>
<text x="16.8" y="122.3">2</text>
<text x="16.8" y="124.1">3</text>
<text x="16.8" y="125.8">4</text>
<text x="27.9" y="121.6">16</text>
<text x="27.9" y="123.4">15</text>
<text x="27.9" y="125.1">14</text>
<text x="39.1" y="121.6">1</text>
<text x="39.1" y="123.4">2</text>
<text x="39.1" y="125.1">3</text>
<text x="44.9" y="121.2" transform="rotate(-90 44.9 121.2)">2</text>
<text x="51.9" y="121.2" transform="rotate(-90 51.9 121.2)">3</text>
<text x="58.9" y="121.2" transform="rotate(-90 58.9 121.2)">4</text>
<text x="65.9" y="121.2" transform="rotate(-90 65.9 121.2)">5</text>
<text x="71.5" y="122.2">ALARM#</text>
<text x="71.5" y="123.9">CTSEL1</text>
<text x="71.5" y="125.7">CTSEL2</text>
<text x="140.9" y="120.9">VLED</text>
<text x="143" y="125.6" transform="rotate(-90 143 125.6)">1</text>
<text x="237.3" y="120.9">VLED</text>
<text x="239.4" y="125.6" transform="rotate(-90 239.4 125.6)">1</text>
<text x="16.8" y="127.6">5</text>
<text x="16.8" y="129.3">6</text>
<text x="16.8" y="131.1">7</text>
<text x="27.9" y="126.9">13</text>
<text x="27.9" y="128.6">12</text>
<text x="27.9" y="130.4">11</text>
<text x="39.1" y="126.9">4</text>
<text x="39.1" y="128.6">5</text>
<text x="39.1" y="130.4">6</text>
<text x="71.5" y="129.2">DOUT1</text>
<text x="71.5" y="130.9">DOUT2</text>
<text x="71.5" y="127.4">CTSEL3</text>
<text x="146.5" y="128.3">RP5C</text>
<text x="146.5" y="130">470</text>
<text x="242.9" y="128.3">RP5F</text>
<text x="242.9" y="130">470</text>
<text x="16" y="136.4">10</text>
<text x="16.8" y="132.9">8</text>
<text x="16.8" y="134.6">9</text>
<text x="27.9" y="132.1">10</text>
<text x="28.7" y="133.9">9</text>
<text x="30.9" y="137.1">4.7K</text>
<text x="39.1" y="132.1">7</text>
<text x="39.1" y="133.9">8</text>
<text x="71.5" y="132.7">DOUT3</text>
<text x="71.5" y="134.4">DOUT4</text>
<text x="143" y="136.2" transform="rotate(-90 143 136.2)">14</text>
<text x="153.9" y="133.2">+5V</text>
<text x="155.3" y="137.9" transform="rotate(-90 155.3 137.9)">1</text>
<text x="239.4" y="136.2" transform="rotate(-90 239.4 136.2)">17</text>
<text x="250.3" y="133.2">+5V</text>
<text x="251.7" y="137.9" transform="rotate(-90 251.7 137.9)">1</text>
<text x="13.3" y="140.6">DIGITAL I/O</text>
<text x="13.3" y="138.8">HEADER 10</text>
<text x="127.3" y="138.8">RECEIVER ONE</text>
<text x="127.3" y="140.9">CTCSS</text>
<text x="127.3" y="143">DECODE LED</text>
<text x="146.5" y="138.8">D5</text>
<text x="146.5" y="140.6">LED GRN</text>
<text x="158.6" y="140.6">RP4D</text>
<text x="158.6" y="142.1">10K</text>
<text x="223.6" y="138.8">RECEIVER TWO</text>
<text x="223.6" y="140.9">CTCSS</text>
<text x="223.6" y="143">DECODE LED</text>
<text x="242.9" y="138.8">D8</text>
<text x="242.9" y="140.6">LED GRN</text>
<text x="255" y="140.6">RP4G</text>
<text x="255" y="142.1">10K</text>
<text x="13.3" y="149.3">J4</text>
<text x="23.3" y="149.6">2</text>
<text x="143" y="147.5" transform="rotate(-90 143 147.5)">2</text>
<text x="155.3" y="147.5" transform="rotate(-90 155.3 147.5)">5</text>
<text x="160.9" y="148.4">RX1_CTCSS</text>
<text x="239.4" y="147.5" transform="rotate(-90 239.4 147.5)">2</text>
<text x="251.7" y="147.5" transform="rotate(-90 251.7 147.5)">8</text>
<text x="257.3" y="148.4">RX2_CTCSS</text>
<text x="13.3" y="154.6">3.5mm JACK</text>
<text x="23.3" y="151.4">3</text>
<text x="23.3" y="153.1">1</text>
<text x="36.1" y="151.9" transform="rotate(-90 36.1 151.9)">1</text>
<text x="39.6" y="151.1">VR5</text>
<text x="39.6" y="152.8">10K</text>
<text x="44.9" y="154.6">C19</text>
<text x="115" y="152.7">RX1_PL_DEC</text>
<text x="126.9" y="153.1">3</text>
<text x="129" y="151.1">RP3B</text>
<text x="135.5" y="153.1">4</text>
<text x="137.4" y="153.1">2</text>
<text x="143" y="150.2" transform="rotate(-90 143 150.2)">3</text>
<text x="146.5" y="152.8">Q8</text>
<text x="146.5" y="154.6">2N3904</text>
<text x="211.4" y="152.7">RX2_PL_DEC</text>
<text x="223.3" y="153.1">7</text>
<text x="225.4" y="151.1">RP3D</text>
<text x="231.9" y="153.1">8</text>
<text x="233.8" y="153.1">2</text>
<text x="239.4" y="150.2" transform="rotate(-90 239.4 150.2)">3</text>
<text x="242.9" y="152.8">Q10</text>
<text x="242.9" y="154.6">2N3904</text>
<text x="13.3" y="156.3">CTRL RX</text>
<text x="39.1" y="156.7">2</text>
<text x="42.8" y="156.7">1</text>
<text x="44.9" y="159.9">0.1uF</text>
<text x="47.9" y="156.7">2</text>
<text x="54" y="157.2">CTRL_RX_AUDIO</text>
<text x="113.2" y="158.1">CTCSS DECODE</text>
<text x="113.2" y="156.3">RECEIVER ONE</text>
<text x="129" y="156.3">10K</text>
<text x="143" y="158" transform="rotate(-90 143 158)">1</text>
<text x="209.6" y="156.3">RECEIVER TWO</text>
<text x="209.6" y="158.1">CTCSS DECODE</text>
<text x="225.4" y="156.3">10K</text>
<text x="239.4" y="158" transform="rotate(-90 239.4 158)">1</text>
<text x="36.1" y="165" transform="rotate(-90 36.1 165)">3</text>
<text x="258.7" y="165.1">PCB REV C</text>
<text x="50.1" y="173" transform="rotate(-90 50.1 173)">2</text>
<text x="51.9" y="170.2">FAN</text>
<text x="97.5" y="171.9">RX1_PL_EN</text>
<text x="143" y="171.9">RX2_PL_EN</text>
<text x="172.8" y="173.9">PROPRIETARY INFORMATION WHICH</text>
<text x="172.8" y="172.1">THIS DRAWING CONTAINS</text>
<text x="207.9" y="172.1">415 Fourth Range Road</text>
<text x="207.9" y="173.9">Pembroke, NH 03275</text>
<text x="22.1" y="178.2">FAN_OE</text>
<text x="34" y="177.7">1</text>
<text x="36.1" y="175.6">R13</text>
<text x="42.6" y="177.7">2</text>
<text x="44.5" y="177.7">1</text>
<text x="53.7" y="175.6">Q1</text>
<text x="53.7" y="177.4">IRF510</text>
<text x="68.7" y="178.2">DOUT1</text>
<text x="79.6" y="177.7">1</text>
<text x="81.7" y="175.6">R15</text>
<text x="88.2" y="177.7">2</text>
<text x="90.1" y="177.7">2</text>
<text x="95.7" y="174.7" transform="rotate(-90 95.7 174.7)">3</text>
<text x="99.2" y="177.4">Q4</text>
<text x="99.2" y="179.1">2N3904</text>
<text x="114.3" y="178.2">DOUT2</text>
<text x="125.1" y="177.7">1</text>
<text x="127.3" y="175.6">R14</text>
<text x="133.8" y="177.7">2</text>
<text x="135.7" y="177.7">2</text>
<text x="141.3" y="174.7" transform="rotate(-90 141.3 174.7)">3</text>
<text x="144.8" y="177.4">Q2</text>
<text x="144.8" y="179.1">2N3904</text>
<text x="172.8" y="179.1">COPIED, REPRODUCED, DISCLOSED,</text>
<text x="172.8" y="177.4">OF NHRC LLC. IT SHALL NOT BE</text>
<text x="172.8" y="175.6">IS THE CONFIDENTIAL PROPERTY</text>
<text x="206.1" y="179.1">Title</text>
<text x="207.9" y="175.6">603-485-2248</text>
<text x="207.9" y="177.4">http://www.nhrc.net</text>
<text x="22.1" y="182.6">FAN DRIVER</text>
<text x="36.1" y="180.9">100</text>
<text x="50.1" y="180.8" transform="rotate(-90 50.1 180.8)">3</text>
<text x="67.7" y="182.6">PL ENCODER</text>
<text x="67.7" y="184.7">ONE DRIVER</text>
<text x="81.7" y="180.9">10K</text>
<text x="95.7" y="182.5" transform="rotate(-90 95.7 182.5)">1</text>
<text x="115" y="182.6">PL ENCODER</text>
<text x="115" y="184.7">TWO DRIVER</text>
<text x="127.3" y="180.9">10K</text>
<text x="141.3" y="182.5" transform="rotate(-90 141.3 182.5)">1</text>
<text x="172.8" y="180.9">PUBLISHED OR USED IN PART OR</text>
<text x="172.8" y="182.6">WHOLE WITHOUT THE EXPRESSED</text>
<text x="172.8" y="184.4">WRITTEN PERMISSION OF NHRC LLC.</text>
<text x="206.1" y="184.4">Size</text>
<text x="213.1" y="184.4">Document Number</text>
<text x="264" y="184.4">Rev</text>
<text x="172.8" y="186.1">SPECIFICATIONS SUBJECT TO CHANGE</text>
<text x="172.8" y="187.9">WITHOUT NOTICE OR OBLIGATION.</text>
<text x="206.1" y="189.6">Date:</text>
<text x="207.9" y="186.1">B</text>
<text x="213.1" y="189.6">Wednesday, August 09, 2006</text>
<text x="241.2" y="189.6">Sheet</text>
<text x="249.9" y="189.6">2</text>
<text x="255.2" y="189.6">of</text>
<text x="260.5" y="189.6">3</text>
<text x="265.7" y="186.1">C</text>
</g>
<g font-size="1.3">
<text x="32.6" y="23">5</text>
<text x="85.2" y="23">4</text>
<text x="137.8" y="23">3</text>
<text x="190.4" y="23">2</text>
<text x="242.9" y="23">1</text>
<text x="5" y="45.4">D</text>
<text x="269.7" y="45.4">D</text>
<text x="5" y="87">C</text>
<text x="269.7" y="87">C</text>
<text x="5" y="128.7">B</text>
<text x="269.7" y="128.7">B</text>
<text x="5" y="170.3">A</text>
<text x="269.7" y="170.3">A</text>
<text x="32.6" y="191.3">5</text>
<text x="85.2" y="191.3">4</text>
<text x="137.8" y="191.3">3</text>
<text x="190.4" y="191.3">2</text>
<text x="242.9" y="191.3">1</text>
</g>
</svg>
